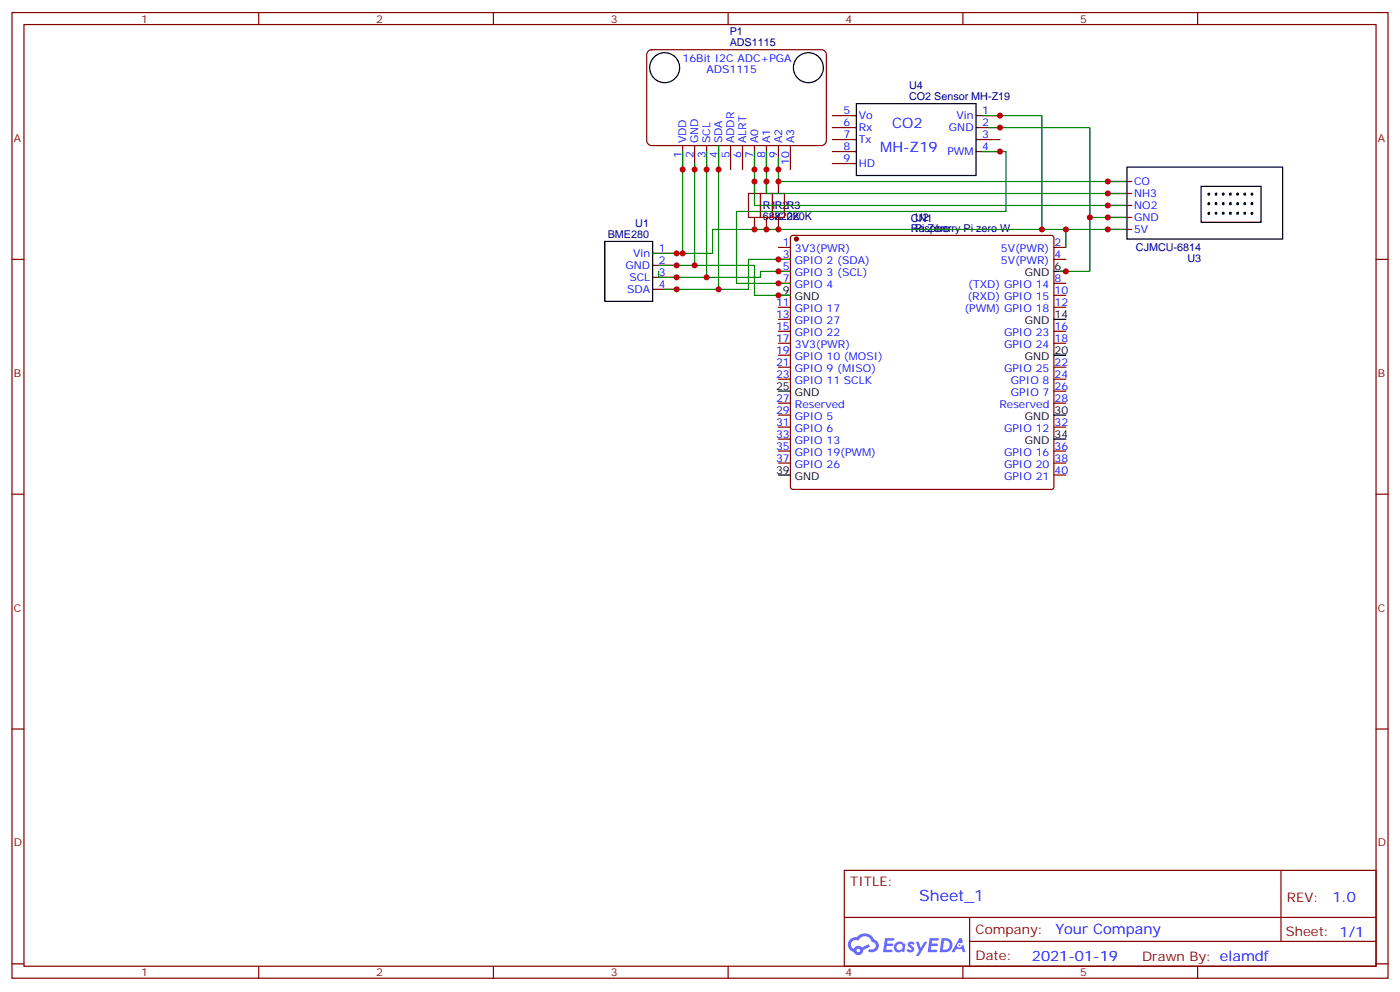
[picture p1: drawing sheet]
<svg xmlns="http://www.w3.org/2000/svg" width="412mm" height="292mm" viewBox="0 0 412 292" stroke-linecap="round" stroke-linejoin="round" font-family="sans-serif">
<g fill="none" stroke="#870000" stroke-width=".35">
<path d="M3.5 3.7h405.4v284.3h-405.4zM7.1 7.2h398.2v277.3h-398.2zM76.2 3.7v3.5M145.3 3.7v3.5M214.5 3.7v3.5M283.6 3.7v3.5M352.8 3.7v3.5M3.5 76.4h3.6M405.3 76.4h3.6M3.5 145.5h3.6M405.3 145.5h3.6M3.5 214.7h3.6"/>
<path d="M405.3 214.7h3.6M248.7 256.3h156.6v28.2h-156.6zM377.3 256.3v20.9M248.7 270.1h156.5M285.6 277.2h119.6M285.6 270.1v14.2M3.5 283.8h3.6M76.2 284.5v3.5M145.3 284.5v3.5M214.5 284.5v3.5M283.6 284.5v3.5M352.8 284.5v3.5"/>
<path d="M405.3 283.8h3.6"/>
</g>
<g fill="#5487ff">
<path d="M267.7 277.5a1.22 1.22 0 0 1 1.7 .2l-.4 .6a.47 .47 0 0 0-.3-.4 .47 .47 0 0 0-.5 .2l.1 .2a1.14 1.14 0 0 1 .8 1.8 1.14 1.14 0 0 1-1.9 0l-.2-.2 .5-.6 .7 .5a.29 .29 0 0 0 .3-.3 .29 .29 0 0 0-.2-.3 1.04 1.04 0 0 1-.6-1.7z"/>
<path d="M260.7 276.2h2.4l.3 .2-.2 .5-1.8 .1-.1 .8h1.5l.3 .4-.3 .4h-1.6l-.2 1.1h1.7l.2 .3-.2 .3-2.6 .1z"/>
<path d="M273.8 276.2h2.4l.3 .2-.1 .5-1.8 .1-.2 .8h1.6l.3 .4-.4 .4-1.6-.1-.1 1.1 1.7 .1 .2 .3-.2 .3-2.6 .1z"/>
<path d="M282.6 276.2h.7l.3 1.3-.6 .3a.69 .69 0 0 0-1 .3 .69 .69 0 0 0 .4 .9 .69 .69 0 0 0 .9-.6l.5-.2 .6 2.2h-.8l-.2-.9h-1.8l-.5 .9h-.8z"/>
<path d="M269.8 277.3h.8l.6 1.8 1.1-1.8h.9l-2.6 4.2h-.8l.9-1.5z"/>
<path d="M277.4 276.2l-.6 4.2h1.3a2.11 2.11 0 0 0 2.5-2.1 2.11 2.11 0 0 0-2.5-2.1zM278.1 277a1.39 1.39 0 0 1 1.7 1.4 1.39 1.39 0 0 1-1.8 1.2h-.3z"/>
<path d="M263.7 277.8a1.54 1.54 0 0 0-.1 2.2 1.54 1.54 0 0 0 2.2 .1l.6 .3 .3-2.3-.2-.3h-.4a1.49 1.49 0 0 0-2.4 0zM264 278.8a.94 .94 0 0 1 1.8 0 .94 .94 0 0 1-1.8 0z"/>
<path d="M250.4 276.6a2.18 2.18 0 0 0 1.1 3.7 1.44 1.44 0 0 0 1.6 .9 1.44 1.44 0 0 0 1.2-1.4l2-1.1-.5-.7-1.9 1a1.47 1.47 0 0 0-2.4 .4 1.39 1.39 0 0 1-.7-1.9 1.39 1.39 0 0 1 2-.5 2.12 2.12 0 0 1 2.2-1.3 2.12 2.12 0 0 1 1.9 1.7 1.14 1.14 0 0 1 1.1 1.4 1.14 1.14 0 0 1-1.7 .7 .43 .43 0 0 0-.5 .4 .43 .43 0 0 0 .4 .5 1.98 1.98 0 0 0 2.5-1.2 1.98 1.98 0 0 0-1.2-2.6 3.1 3.1 0 0 0-5.3-.6l-.9 .1zM252.3 279.9a.55 .55 0 0 1 1.1 0 .55 .55 0 0 1-1.1 0z"/>
<circle cx="282.6" cy="278.3" r=".26"/>
</g>
<g fill="none" stroke="#870000" stroke-width=".35">
<path d="M192.3 74.6h7M192.3 78.1h7M229.3 72.8h3.5M229.3 76.4h3.5M229.3 79.9h3.5M233.1 69.5l.4-.2h76.2l.5 .2 .2 .5v73.4l-.2 .5-.5 .2h-76.2l-.5-.2-.2-.5v-73.4zM310.4 72.8h3.6M310.4 76.4h3.6M192.3 81.7h7M192.3 85.2h7M229.3 83.4h3.5M229.3 90.5h3.5"/>
<path d="M229.3 94h3.5M229.3 97.5h3.5M310.4 83.4h3.6M310.4 90.5h3.6M310.4 97.5h3.6M310.4 87h3.6M229.3 101.1h3.5M229.3 104.6h3.5M229.3 108.1h3.5M229.3 111.7h3.5M229.3 118.7h3.5M310.4 101.1h3.6"/>
<path d="M310.4 108.1h3.6M310.4 111.7h3.6M310.4 118.7h3.6M310.4 115.2h3.6M229.3 122.2h3.5M229.3 125.8h3.5M229.3 129.3h3.5M229.3 132.8h3.5M229.3 136.3h3.5M310.4 125.8h3.6M310.4 132.8h3.6M310.4 136.3h3.6"/>
<path d="M310.4 139.9h3.6"/>
</g>
<path d="M178.2 71.1h14.1v17.6h-14.1zM310.4 79.9h3.6M229.3 87h3.5M310.4 94h3.6M229.3 115.2h3.5M310.4 104.6h3.6M229.3 139.9h3.5M310.4 129.3h3.6M310.4 122.2h3.6" fill="none" stroke="#000" stroke-width=".35"/>
<circle cx="234.6" cy="70.4" r=".53" fill="#870000" stroke="#870000" stroke-width=".35"/>
<path d="M194 78.1h28.2v8.9h10.6M194 79.9v1.8h30v-1.8h8.8M232.8 76.4h-12.3v8.8h-24.7" fill="none" stroke="#008700" stroke-width=".35"/>
<path d="M190.8 15.2l1.1-.6h50.1a1.41 1.41 0 0 1 1.4 1.5v25.4a1.51 1.51 0 0 1-1.4 1.4h-50.1a1.51 1.51 0 0 1-1.4-1.4v-25.4z" fill="#fff" stroke="#800000" stroke-width=".35"/>
<g fill="none" stroke="#870000" stroke-width=".35">
<path d="M245.2 34h7M245.2 37.6h7M287.5 34h7.1M287.5 37.6h7.1M201.1 42.9v7M204.6 42.9v7M208.1 42.9v7M211.7 42.9v7M215.2 42.9v7M218.7 42.9v7M222.2 42.9v7M222.2 53.4v3.6"/>
<path d="M225.8 42.9v7M225.8 53.4v3.6M229.3 42.9v7M229.3 53.4v3.6M232.8 42.9v7M245.2 41.1h7M245.2 44.6h7M245.2 48.2h7M287.5 41.1h7.1M287.5 44.6h7.1M326.3 53.4h7.1M326.3 57h7.1"/>
<path d="M222.2 64v3.6M225.8 64v3.6M229.3 64v3.6M326.3 60.5h7.1M326.3 64h7.1M326.3 67.6h7.1"/>
</g>
<g fill="none" stroke="#000" stroke-width=".35">
<path d="M252.2 30.5h35.3v21.2h-35.3zM332 49.2h45.8v21.2h-45.8zM353.8 54.9h17.7v10.5h-17.7zM356 59.7l.3 .1-.1 .4-.3-.1 .1-.3M356 56.9l.3 .1-.1 .4-.3-.1 .1-.3M358.2 59.7l.2 .1-.1 .4-.3-.1 .1-.3M358.2 56.9l.2 .1-.1 .4-.3-.1 .1-.3M360.3 59.7l.2 .1v.4l-.4-.1 .1-.3M360.3 56.9l.2 .1v.4l-.4-.1 .1-.3M362.4 59.7l.3 .1-.1 .4-.4-.1 .1-.3M362.4 56.9l.3 .1-.1 .4-.4-.1 .1-.3M364.5 59.7l.3 .1-.1 .4-.4-.1 .1-.3"/>
<path d="M364.5 56.9l.3 .1-.1 .4-.4-.1 .1-.3M366.6 59.7l.3 .1-.1 .4-.4-.1 .1-.3M366.6 56.9l.3 .1-.1 .4-.4-.1 .1-.3M368.7 56.9l.3 .1-.1 .4-.3-.1 .1-.3M368.7 59.7l.3 .1-.1 .4-.3-.1 .1-.3M356 62.5l.3 .1-.1 .5-.3-.1 .1-.4M358.2 62.5l.2 .1-.1 .5-.3-.1 .1-.4M360.3 62.5l.2 .1v.5l-.4-.1 .1-.4M362.4 62.5l.3 .1-.1 .5-.4-.1 .1-.4M364.5 62.5l.3 .1-.1 .5-.4-.1 .1-.4M366.6 62.5l.3 .1-.1 .5-.4-.1 .1-.4M368.7 62.5l.3 .1-.1 .5-.3-.1 .1-.4"/>
<circle cx="195.8" cy="19.9" r="4.4"/>
<circle cx="238.1" cy="19.9" r="4.4"/>
</g>
<g fill="none" stroke="#008700" stroke-width=".35">
<path d="M289.3 34h17.6v33.6M291 37.6h30v26.4M201.1 44.6v30M204.6 48.2v29.9M208.1 44.6v37.1M211.7 42.9v42.3M222.2 44.6v15.9h109.4M225.8 44.6v12.4h105.8M229.3 46.4v7h102.3M289.3 44.6h7v17.7h-79.3v21.1h15.8M314 72.8v-5.2h-104.1v7h-17.6M314 67.6h17.6"/>
<path d="M331.6 64h-10.6v15.9h-8.8"/>
</g>
<path d="M220.5 57h3.5v7h-3.5zM224 57h3.5v7h-3.5zM227.5 57h3.6v7h-3.6z" fill="none" stroke="#a10000" stroke-width=".35"/>
<g fill="#c00">
<circle cx="229.3" cy="87" r=".88"/>
<circle cx="229.3" cy="79.9" r=".88"/>
<circle cx="229.3" cy="76.4" r=".88"/>
<circle cx="199.3" cy="78.1" r=".88"/>
<circle cx="199.3" cy="81.7" r=".88"/>
<circle cx="199.3" cy="85.2" r=".88"/>
<circle cx="199.3" cy="74.6" r=".88"/>
<circle cx="201.1" cy="74.6" r=".88"/>
<circle cx="204.6" cy="78.1" r=".88"/>
<circle cx="208.1" cy="81.7" r=".88"/>
<circle cx="211.7" cy="85.2" r=".88"/>
<circle cx="314" cy="67.6" r=".88"/>
<circle cx="326.3" cy="67.6" r=".88"/>
<circle cx="314" cy="79.9" r=".88"/>
<circle cx="326.3" cy="64" r=".88"/>
<circle cx="326.3" cy="60.5" r=".88"/>
<circle cx="326.3" cy="57" r=".88"/>
<circle cx="204.6" cy="49.9" r=".88"/>
<circle cx="201.1" cy="49.9" r=".88"/>
<circle cx="208.1" cy="49.9" r=".88"/>
<circle cx="211.7" cy="49.9" r=".88"/>
<circle cx="222.3" cy="49.9" r=".88"/>
<circle cx="225.8" cy="49.9" r=".88"/>
<circle cx="229.3" cy="49.9" r=".88"/>
<circle cx="326.3" cy="53.4" r=".88"/>
<circle cx="222.3" cy="53.4" r=".88"/>
<circle cx="222.3" cy="67.6" r=".88"/>
<circle cx="225.8" cy="53.4" r=".88"/>
<circle cx="225.8" cy="67.6" r=".88"/>
<circle cx="229.3" cy="53.4" r=".88"/>
<circle cx="229.3" cy="67.6" r=".88"/>
<circle cx="306.9" cy="67.6" r=".88"/>
<circle cx="294.6" cy="34" r=".88"/>
<circle cx="321" cy="64" r=".88"/>
<circle cx="294.6" cy="37.6" r=".88"/>
<circle cx="229.3" cy="83.4" r=".88"/>
<circle cx="294.6" cy="44.6" r=".88"/>
</g>
<text font-size="4.6" fill="#00f" x="270.8" y="265.3">Sheet_1</text>
<g font-size="4.2" fill="#00f">
<text x="262.8" y="37.6">CO2</text>
<text x="259.3" y="44.6">MH-Z19</text>
<text x="392.5" y="265.6">1.0</text>
<text x="310.9" y="275.1">Your Company</text>
<text x="304" y="282.9">2021-01-19</text>
</g>
<g font-size="3.9" fill="#800">
<text x="250.5" y="260.9">TITLE:</text>
<text x="379.1" y="265.6">REV:</text>
<text x="287.4" y="275.1">Company:</text>
<text x="378.7" y="275.7">Sheet: 1/1</text>
<text x="287.4" y="282.8">Date:</text>
<text x="336.4" y="282.8">Drawn By: elamdf</text>
</g>
<g font-size="3.2" fill="#800">
<text x="41.6" y="6.7">1</text>
<text x="110.8" y="6.7">2</text>
<text x="179.9" y="6.7">3</text>
<text x="249.1" y="6.7">4</text>
<text x="318.2" y="6.7">5</text>
<text x="4.1" y="41.8">A</text>
<text x="405.9" y="41.8">A</text>
<text x="4.1" y="110.9">B</text>
<text x="405.9" y="110.9">B</text>
<text x="4.1" y="180.1">C</text>
<text x="405.9" y="180.1">C</text>
<text x="4.1" y="249.2">D</text>
<text x="405.9" y="249.2">D</text>
<text x="41.6" y="287.5">1</text>
<text x="110.8" y="287.5">2</text>
<text x="179.9" y="287.5">3</text>
<text x="249.1" y="287.5">4</text>
<text x="318.2" y="287.5">5</text>
</g>
<g font-size="3.2" fill="#000080">
<text x="214.9" y="10.4">P1</text>
<text x="214.9" y="13.6">ADS1115</text>
<text x="267.8" y="29.5">CO2 Sensor MH-Z19</text>
<text x="267.8" y="26.3">U4</text>
<text x="224.7" y="64.8">68K 220K</text>
<text x="224.7" y="61.6">R1R2R3</text>
<text x="228.2" y="64.8">220K</text>
<text x="268.3" y="65.3">CN1</text>
<text x="269.5" y="65.1">U2</text>
<text x="179" y="70">BME280</text>
<text x="187.1" y="66.9">U1</text>
<text x="268.3" y="68.3">Raspberry Pi zero W</text>
<text x="269.5" y="68.3">Pi Zero</text>
<text x="334.6" y="73.9">CJMCU-6814</text>
<text x="349.8" y="77.1">U3</text>
</g>
<g font-size="3.2" fill="#00f">
<text x="201.1" y="18.2">16Bit I2C ADC+PGA</text>
<text x="208.1" y="21.5">ADS1115</text>
<text x="248.5" y="33.7">5</text>
<text x="252.9" y="35.1">Vo</text>
<text x="281.8" y="35.1">Vin</text>
<text x="289.3" y="33.7">1</text>
<text x="248.5" y="37.2">6</text>
<text x="248.5" y="40.7">7</text>
<text x="252.9" y="38.6">Rx</text>
<text x="279.5" y="38.6">GND</text>
<text x="289.3" y="37.2">2</text>
<text x="289.3" y="40.7">3</text>
<text x="200.7" y="46.6" transform="rotate(-90 200.7 46.6)">1</text>
<text x="202.1" y="42.2" transform="rotate(-90 202.1 42.2)">VDD</text>
<text x="204.3" y="46.6" transform="rotate(-90 204.3 46.6)">2</text>
<text x="205.7" y="42.2" transform="rotate(-90 205.7 42.2)">GND</text>
<text x="207.8" y="46.6" transform="rotate(-90 207.8 46.6)">3</text>
<text x="209.2" y="42.2" transform="rotate(-90 209.2 42.2)">SCL</text>
<text x="211.3" y="46.6" transform="rotate(-90 211.3 46.6)">4</text>
<text x="212.7" y="42.2" transform="rotate(-90 212.7 42.2)">SDA</text>
<text x="214.8" y="46.6" transform="rotate(-90 214.8 46.6)">5</text>
<text x="216.3" y="42.2" transform="rotate(-90 216.3 42.2)">ADDR</text>
<text x="218.4" y="46.6" transform="rotate(-90 218.4 46.6)">6</text>
<text x="219.8" y="42.2" transform="rotate(-90 219.8 42.2)">ALRT</text>
<text x="221.9" y="46.6" transform="rotate(-90 221.9 46.6)">7</text>
<text x="223.3" y="42.2" transform="rotate(-90 223.3 42.2)">A0</text>
<text x="225.4" y="46.6" transform="rotate(-90 225.4 46.6)">8</text>
<text x="226.8" y="42.2" transform="rotate(-90 226.8 42.2)">A1</text>
<text x="229" y="46.6" transform="rotate(-90 229 46.6)">9</text>
<text x="230.4" y="42.2" transform="rotate(-90 230.4 42.2)">A2</text>
<text x="233.9" y="42.2" transform="rotate(-90 233.9 42.2)">A3</text>
<text x="248.5" y="44.3">8</text>
<text x="248.5" y="47.8">9</text>
<text x="252.9" y="42.2">Tx</text>
<text x="279.1" y="45.7">PWM</text>
<text x="289.3" y="44.3">4</text>
<text x="232.5" y="48.7" transform="rotate(-90 232.5 48.7)">10</text>
<text x="252.9" y="49.2">HD</text>
<text x="334.1" y="54.5">CO</text>
<text x="334.1" y="58">NH3</text>
<text x="334.1" y="61.6">NO2</text>
<text x="334.1" y="65.1">GND</text>
<text x="334.1" y="68.6">5V</text>
<text x="186.5" y="75.7">Vin</text>
<text x="194" y="74.3">1</text>
<text x="194" y="77.8">2</text>
<text x="230.6" y="72.5">1</text>
<text x="230.6" y="76">3</text>
<text x="234.1" y="74.3">3V3(PWR)</text>
<text x="234.1" y="77.8">GPIO 2 (SDA)</text>
<text x="294.8" y="77.8">5V(PWR)</text>
<text x="294.8" y="74.3">5V(PWR)</text>
<text x="310.6" y="76">4</text>
<text x="310.6" y="72.5">2</text>
<text x="184.3" y="79.2">GND</text>
<text x="185.4" y="82.7">SCL</text>
<text x="194" y="81.3">3</text>
<text x="230.6" y="79.6">5</text>
<text x="230.6" y="83.1">7</text>
<text x="234.1" y="81.3">GPIO 3 (SCL)</text>
<text x="310.6" y="83.1">8</text>
<text x="184.8" y="86.3">SDA</text>
<text x="194" y="84.8">4</text>
<text x="234.1" y="84.8">GPIO 4</text>
<text x="285" y="88.4">(RXD) GPIO 15</text>
<text x="285.2" y="84.8">(TXD) GPIO 14</text>
<text x="310.6" y="86.6">10</text>
<text x="228.6" y="90.1">11</text>
<text x="228.6" y="93.7">13</text>
<text x="234.1" y="91.9">GPIO 17</text>
<text x="234.1" y="95.4">GPIO 27</text>
<text x="284.1" y="91.9">(PWM) GPIO 18</text>
<text x="310.6" y="90.1">12</text>
<text x="228.6" y="97.2">15</text>
<text x="228.6" y="100.7">17</text>
<text x="234.1" y="99">GPIO 22</text>
<text x="295.8" y="99">GPIO 23</text>
<text x="310.6" y="100.7">18</text>
<text x="310.6" y="97.2">16</text>
<text x="228.6" y="104.2">19</text>
<text x="228.6" y="107.8">21</text>
<text x="234.1" y="102.5">3V3(PWR)</text>
<text x="234.1" y="106">GPIO 10 (MOSI)</text>
<text x="295.8" y="102.5">GPIO 24</text>
<text x="310.6" y="107.8">22</text>
<text x="228.6" y="111.3">23</text>
<text x="234.1" y="109.5">GPIO 9 (MISO)</text>
<text x="234.1" y="113.1">GPIO 11 SCLK</text>
<text x="295.8" y="109.5">GPIO 25</text>
<text x="297.8" y="113.1">GPIO 8</text>
<text x="310.6" y="111.3">24</text>
<text x="228.6" y="118.4">27</text>
<text x="297.8" y="116.6">GPIO 7</text>
<text x="310.6" y="118.4">28</text>
<text x="310.6" y="114.8">26</text>
<text x="228.6" y="121.9">29</text>
<text x="228.6" y="125.4">31</text>
<text x="234.1" y="120.1">Reserved</text>
<text x="234.1" y="123.6">GPIO 5</text>
<text x="294.4" y="120.1">Reserved</text>
<text x="310.6" y="125.4">32</text>
<text x="228.6" y="128.9">33</text>
<text x="234.1" y="127.2">GPIO 6</text>
<text x="234.1" y="130.7">GPIO 13</text>
<text x="295.8" y="127.2">GPIO 12</text>
<text x="228.6" y="132.5">35</text>
<text x="228.6" y="136">37</text>
<text x="234.1" y="134.2">GPIO 19(PWM)</text>
<text x="234.1" y="137.8">GPIO 26</text>
<text x="295.8" y="137.8">GPIO 20</text>
<text x="295.8" y="134.2">GPIO 16</text>
<text x="310.6" y="136">38</text>
<text x="310.6" y="132.5">36</text>
<text x="295.8" y="141.3">GPIO 21</text>
<text x="310.6" y="139.5">40</text>
</g>
<g font-size="3.2">
<text x="301.9" y="81.3">GND</text>
<text x="310.6" y="79.6">6</text>
<text x="230.6" y="86.6">9</text>
<text x="234.1" y="88.4">GND</text>
<text x="301.9" y="95.4">GND</text>
<text x="310.6" y="93.7">14</text>
<text x="301.9" y="106">GND</text>
<text x="310.6" y="104.2">20</text>
<text x="228.6" y="114.8">25</text>
<text x="234.1" y="116.6">GND</text>
<text x="301.9" y="123.6">GND</text>
<text x="310.6" y="121.9">30</text>
<text x="301.9" y="130.7">GND</text>
<text x="310.6" y="128.9">34</text>
<text x="228.6" y="139.5">39</text>
<text x="234.1" y="141.3">GND</text>
</g>
</svg>
